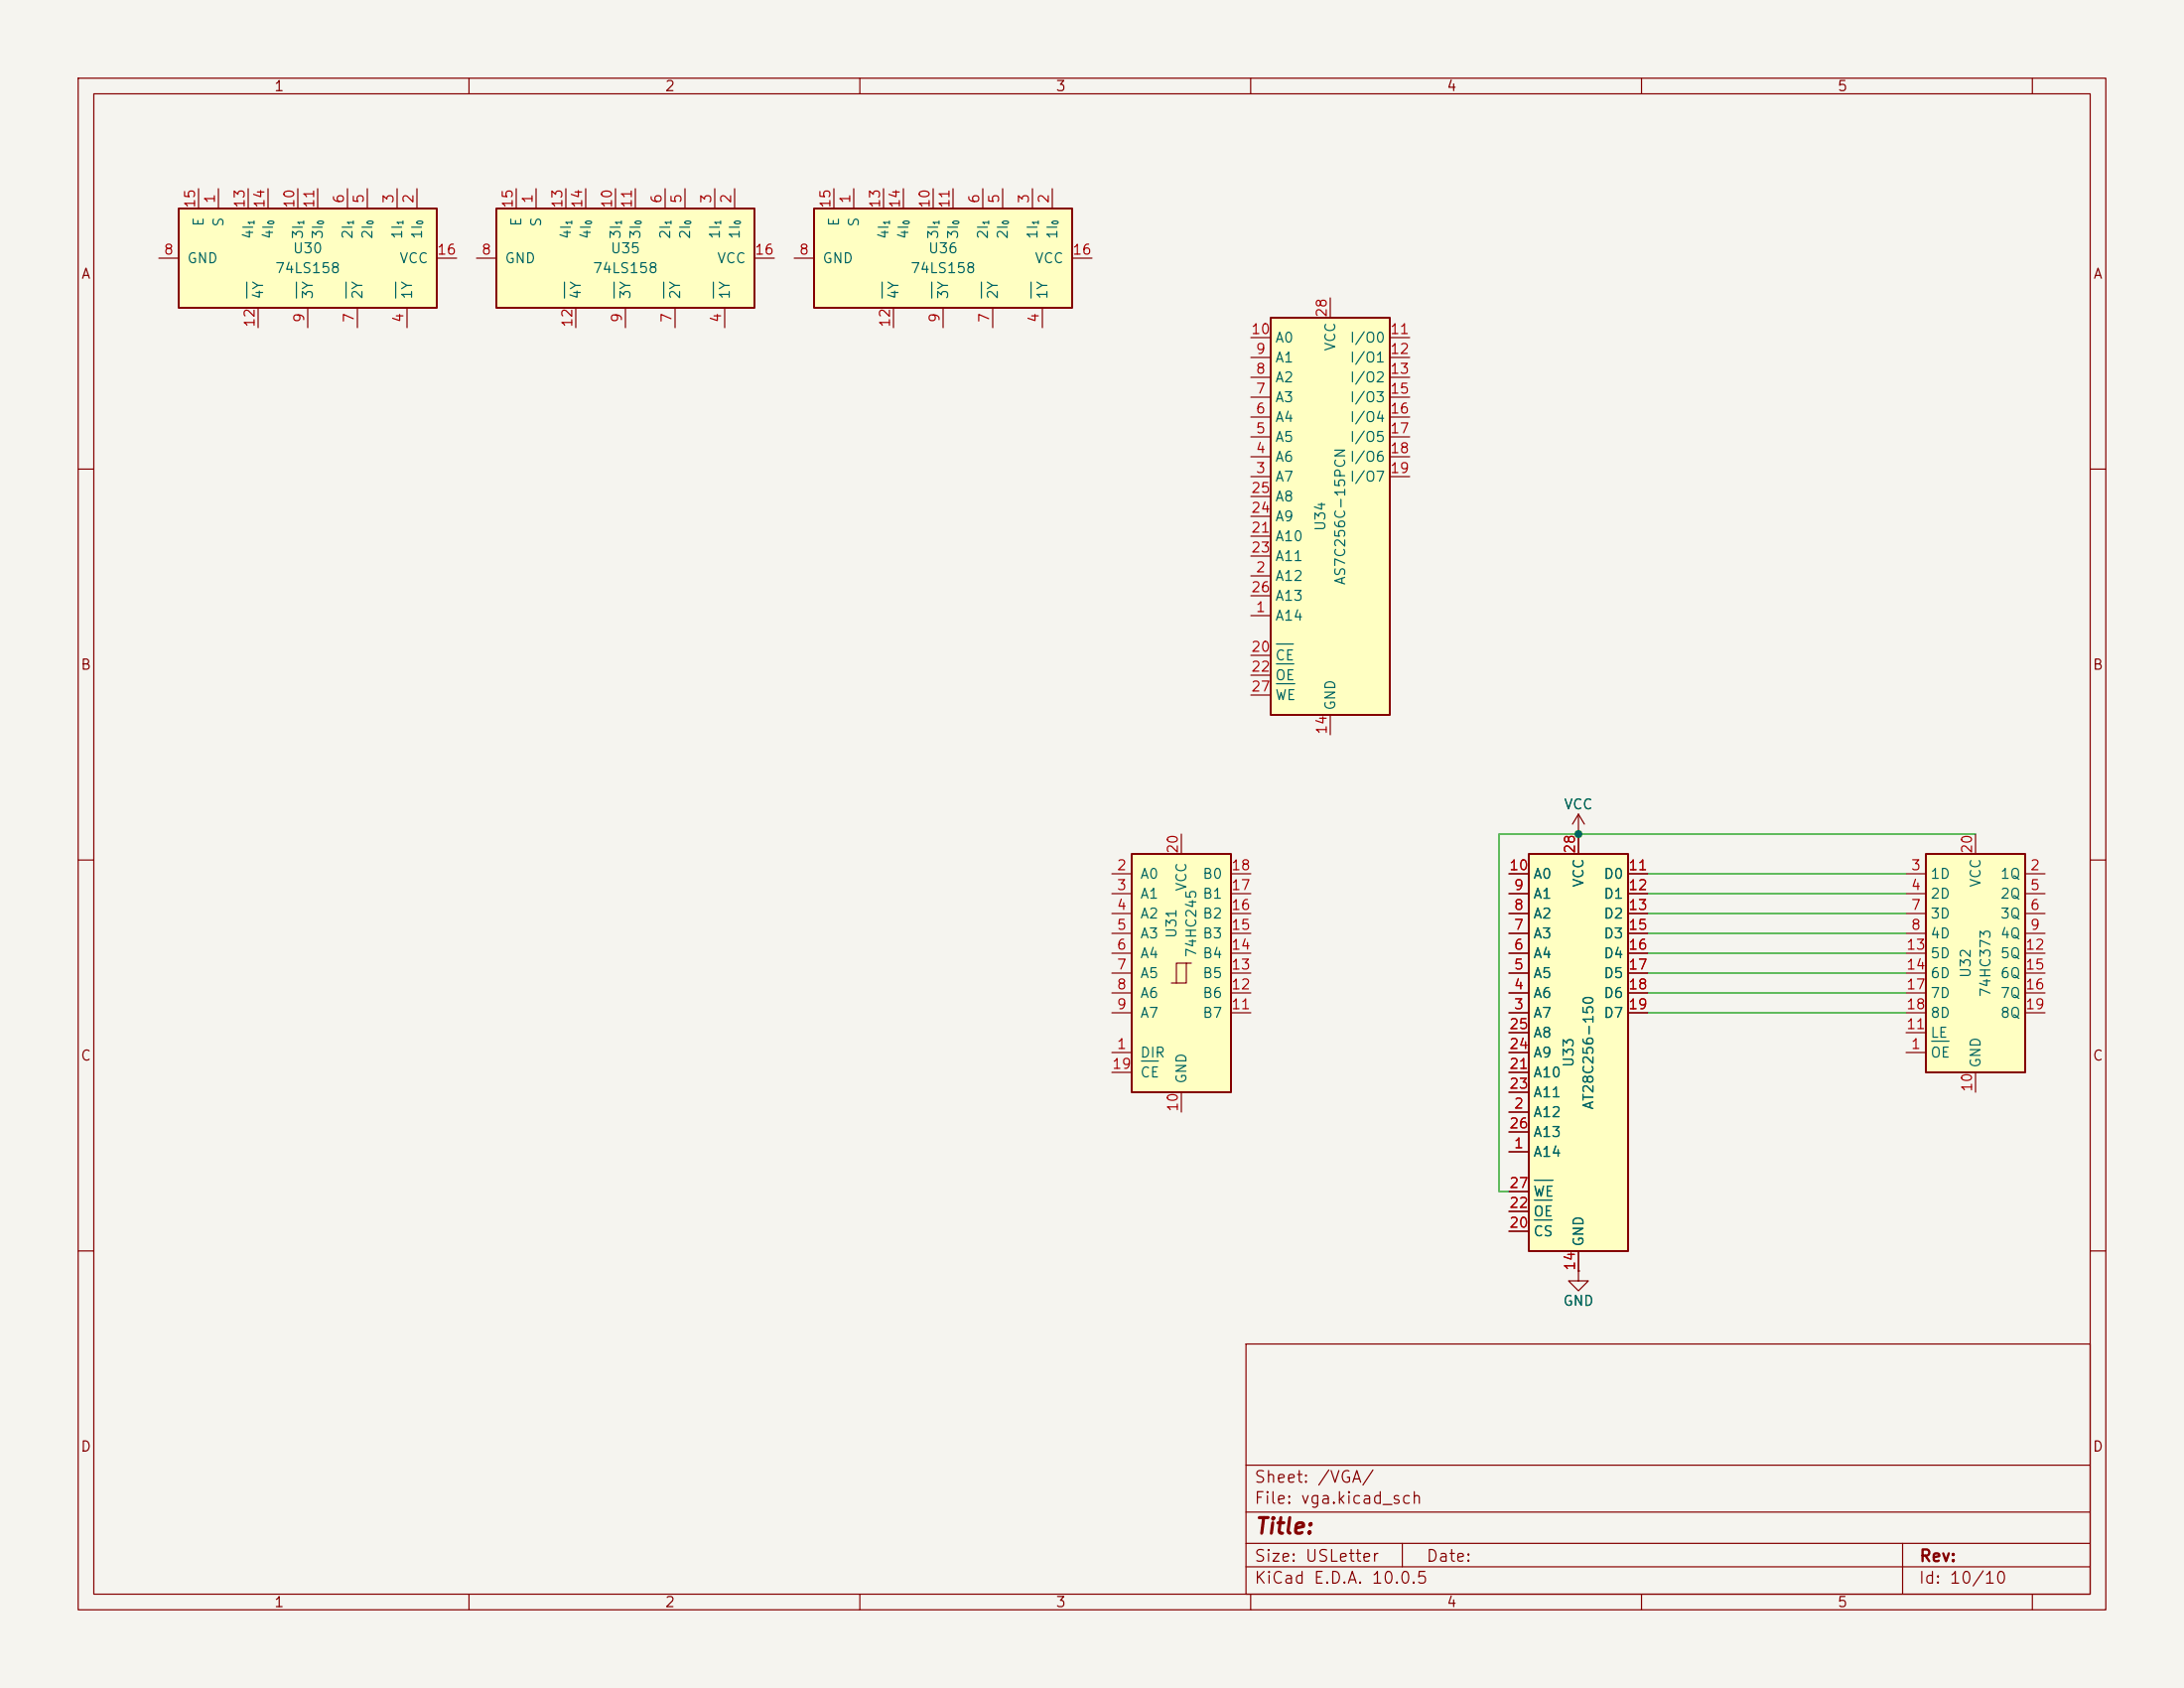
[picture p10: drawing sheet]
<svg xmlns="http://www.w3.org/2000/svg" width="279mm" height="216mm" viewBox="0 0 279 216" stroke-linecap="round" stroke-linejoin="round" font-family="sans-serif">
<path d="M0 0h279.4v215.9h-279.4z" fill="#f5f4ef" stroke="#f5f4ef" stroke-width=".13"/>
<g fill="none" stroke="#840000" stroke-width=".15">
<path d="M10 10h259.4v195.9h-259.4zM12 12h255.4v191.9h-255.4zM60 10v2M110 10v2M160 10v2M210 10v2M260 10v2M10 60h2M267.4 60h2M10 110h2M267.4 110h2M10 160h2"/>
<path d="M159.4 171.9h108v32h-108zM267.4 160h2M159.4 197.4h108M159.4 193.4h108M159.4 187.4h108M179.4 197.4v3M243.4 197.4v6.5M60 203.9v2M110 203.9v2M159.4 200.4h108M160 203.9v2M210 203.9v2"/>
<path d="M260 203.9v2"/>
</g>
<path d="M104.1 26.7h33.1v12.7h-33.1z" fill="#ffffc2"/>
<path d="M104.1 26.7h33.1v12.7h-33.1z" fill="none" stroke="#840000" stroke-width=".25"/>
<g fill="none" stroke="#840000" stroke-width=".15">
<path d="M101.6 33h2.5M106.7 24.1v2.6M109.2 24.1v2.6M113 24.1v2.6M114.3 39.4v2.5M115.6 24.1v2.6M119.4 24.1v2.6M120.6 39.4v2.5M121.9 24.1v2.6M125.7 24.1v2.6M127 39.4v2.5M128.3 24.1v2.6"/>
<path d="M132.1 24.1v2.6M133.3 39.4v2.5M134.6 24.1v2.6M137.2 33h2.5"/>
</g>
<path d="M112.9 36.1v2M119.2 36.1v2M125.6 36.1v2M131.9 36.1v2" fill="none" stroke="#006464" stroke-width=".15"/>
<path d="M63.5 26.7h33v12.7h-33z" fill="#ffffc2"/>
<path d="M63.5 26.7h33v12.7h-33z" fill="none" stroke="#840000" stroke-width=".25"/>
<g fill="none" stroke="#840000" stroke-width=".15">
<path d="M61 33h2.5M66 24.1v2.6M68.6 24.1v2.6M72.4 24.1v2.6M73.7 39.4v2.5M74.9 24.1v2.6M78.7 24.1v2.6M80 39.4v2.5M81.3 24.1v2.6M85.1 24.1v2.6M86.4 39.4v2.5M87.6 24.1v2.6"/>
<path d="M91.4 24.1v2.6M92.7 39.4v2.5M94 24.1v2.6M96.5 33h2.6"/>
</g>
<path d="M72.2 36.1v2M78.6 36.1v2M84.9 36.1v2M91.3 36.1v2" fill="none" stroke="#006464" stroke-width=".15"/>
<path d="M195.6 109.2h12.7v50.8h-12.7z" fill="#ffffc2"/>
<path d="M195.6 109.2h12.7v50.8h-12.7z" fill="none" stroke="#840000" stroke-width=".25"/>
<g fill="none" stroke="#840000" stroke-width=".15">
<path d="M193 119.4h2.6M193 116.8h2.6M193 114.3h2.6M193 111.8h2.6M201.9 106.7v2.5M208.3 119.4h2.5M208.3 116.8h2.5M208.3 114.3h2.5M208.3 111.8h2.5M193 129.5h2.6M193 127h2.6M193 124.5h2.6"/>
<path d="M193 121.9h2.6M193 137.2h2.6M193 139.7h2.6M193 134.6h2.6M193 132.1h2.6M208.3 129.5h2.5M208.3 127h2.5M208.3 124.5h2.5M208.3 121.9h2.5M193 147.3h2.6M193 142.2h2.6M193 157.5h2.6"/>
<path d="M193 154.9h2.6M193 144.8h2.6M193 152.4h2.6M201.9 162.6v1.2h1.3l-1.3 1.3-1.2-1.3h1.2M201.9 162.6h.1M201.9 160v2.6"/>
</g>
<path d="M196.3 156h2.2M196.3 153.5h2.2M196.3 151h2.4" fill="none" stroke="#006464" stroke-width=".15"/>
<path d="M144.8 109.2h12.7v30.5h-12.7z" fill="#ffffc2"/>
<g fill="none" stroke="#840000" stroke-width=".15">
<path d="M142.2 111.8h2.6M142.2 114.3h2.6M142.2 116.8h2.6M142.2 119.4h2.6M151.1 106.7v2.5M157.5 111.8h2.5M157.5 114.3h2.5M157.5 116.8h2.5M157.5 119.4h2.5M201.9 106.7h.1M201.9 104.1l-.7 1.3M201.9 104.1l.8 1.3"/>
<path d="M201.9 104.1v2.6M142.2 134.6h2.6M142.2 121.9h2.6M142.2 124.5h2.6M142.2 127h2.6M142.2 129.5h2.6M142.2 137.2h2.6M151.1 139.7v2.5M151.8 123.2h-1.3v2.5M152.4 123.2h-.6v2.5h-1.9M157.5 121.9h2.5M157.5 124.5h2.5"/>
<path d="M157.5 127h2.5M157.5 129.5h2.5"/>
</g>
<path d="M144.8 109.2h12.7v30.5h-12.7z" fill="none" stroke="#840000" stroke-width=".25"/>
<path d="M146 135.7h2.2" fill="none" stroke="#006464" stroke-width=".15"/>
<path d="M22.9 26.7h33v12.7h-33z" fill="#ffffc2"/>
<path d="M22.9 26.7h33v12.7h-33z" fill="none" stroke="#840000" stroke-width=".25"/>
<g fill="none" stroke="#840000" stroke-width=".15">
<path d="M20.3 33h2.6M25.4 24.1v2.6M27.9 24.1v2.6M31.7 24.1v2.6M33 39.4v2.5M34.3 24.1v2.6M38.1 24.1v2.6M39.4 39.4v2.5M40.6 24.1v2.6M44.4 24.1v2.6M45.7 39.4v2.5M47 24.1v2.6"/>
<path d="M50.8 24.1v2.6M52.1 39.4v2.5M53.3 24.1v2.6M55.9 33h2.5"/>
</g>
<path d="M31.6 36.1v2M37.9 36.1v2M44.3 36.1v2M50.6 36.1v2" fill="none" stroke="#006464" stroke-width=".15"/>
<path d="M162.6 40.6h15.2v50.8h-15.2z" fill="#ffffc2"/>
<path d="M162.6 40.6h15.2v50.8h-15.2z" fill="none" stroke="#840000" stroke-width=".25"/>
<g fill="none" stroke="#840000" stroke-width=".15">
<path d="M170.2 38.1v2.5M160 58.4h2.6M160 55.9h2.6M160 53.3h2.6M160 50.8h2.6M160 48.3h2.6M160 45.7h2.6M160 43.2h2.6M177.8 58.4h2.5M177.8 55.9h2.5M177.8 53.3h2.5M177.8 50.8h2.5"/>
<path d="M177.8 48.3h2.5M177.8 45.7h2.5M177.8 43.2h2.5M160 78.7h2.6M160 73.7h2.6M160 61h2.6M160 68.6h2.6M160 71.1h2.6M160 66h2.6M160 63.5h2.6M160 76.2h2.6M177.8 61h2.5"/>
<path d="M160 83.8h2.6M160 86.4h2.6M160 88.9h2.6M170.2 91.4v2.6"/>
</g>
<path d="M163.3 82.4h2.2M163.3 84.9h2.2M163.3 87.5h2.3" fill="none" stroke="#006464" stroke-width=".15"/>
<path d="M246.4 109.2h12.7v28h-12.7z" fill="#ffffc2"/>
<path d="M246.4 109.2h12.7v28h-12.7z" fill="none" stroke="#840000" stroke-width=".25"/>
<g fill="none" stroke="#840000" stroke-width=".15">
<path d="M193 111.8h2.6M193 114.3h2.6M193 116.8h2.6M193 119.4h2.6M201.9 106.7h.1M201.9 106.7v2.5M208.3 111.8h2.5M208.3 114.3h2.5M208.3 116.8h2.5M208.3 119.4h2.5M243.8 111.8h2.6M243.8 114.3h2.6"/>
<path d="M243.8 116.8h2.6M243.8 119.4h2.6M252.7 106.7v2.5M259.1 111.8h2.5M259.1 114.3h2.5M259.1 116.8h2.5M259.1 119.4h2.5M193 134.6h2.6M193 132.1h2.6M193 121.9h2.6M193 124.5h2.6M193 127h2.6"/>
<path d="M193 129.5h2.6M193 137.2h2.6M193 139.7h2.6M208.3 121.9h2.5M208.3 124.5h2.5M208.3 127h2.5M208.3 129.5h2.5M243.8 134.6h2.6M243.8 132.1h2.6M243.8 121.9h2.6M243.8 124.5h2.6M243.8 127h2.6"/>
<path d="M243.8 129.5h2.6M252.7 137.2v2.5M259.1 121.9h2.5M259.1 124.5h2.5M259.1 127h2.5M259.1 129.5h2.5M193 147.3h2.6M193 142.2h2.6M193 157.5h2.6M193 154.9h2.6M193 144.8h2.6M193 152.4h2.6"/>
<path d="M201.9 162.6h.1M201.9 160v2.6"/>
</g>
<path d="M247.1 133.2h2.2M196.3 156h2.2M196.3 153.5h2.2M196.3 151h2.4" fill="none" stroke="#006464" stroke-width=".15"/>
<path d="M210.8 114.3h33M210.8 111.8h33M210.8 119.4h33M210.8 116.8h33M252.7 106.7h-60.9v45.7h1.2M210.8 121.9h33M210.8 129.5h33M210.8 127h33M210.8 124.5h33" fill="none" stroke="#009600" stroke-width=".15"/>
<circle cx="201.9" cy="106.7" r=".46" fill="#009600" stroke="#009600" stroke-width=".13"/>
<text font-size="2" fill="#840000" x="160.4" y="196.7">Title:</text>
<g font-size="1.5" fill="#840000">
<text x="160.4" y="190">Sheet: /VGA/</text>
<text x="160.4" y="192.7">File: vga.kicad_sch</text>
<text x="160.4" y="202.9">KiCad E.D.A. 10.0.5</text>
<text x="160.4" y="200.1">Size: USLetter</text>
<text x="182.4" y="200.1">Date:</text>
<text x="245.4" y="202.9">Id: 10/10</text>
<text x="245.4" y="200.1">Rev:</text>
</g>
<g font-size="1.3" fill="#840000">
<text x="35" y="12">1</text>
<text x="85" y="12">2</text>
<text x="135" y="12">3</text>
<text x="185" y="12">4</text>
<text x="235" y="12">5</text>
<text x="10.3" y="36">A</text>
<text x="267.7" y="36">A</text>
<text x="10.2" y="86">B</text>
<text x="267.6" y="86">B</text>
<text x="10.2" y="136">C</text>
<text x="267.6" y="136">C</text>
<text x="10.2" y="186">D</text>
<text x="267.6" y="186">D</text>
<text x="35" y="205.9">1</text>
<text x="85" y="205.9">2</text>
<text x="135" y="205.9">3</text>
<text x="185" y="205.9">4</text>
<text x="235" y="205.9">5</text>
</g>
<g font-size="1.3" fill="#a90000">
<text x="25.3" y="26.7" transform="rotate(-90 25.3 26.7)">15</text>
<text x="27.8" y="26.1" transform="rotate(-90 27.8 26.1)">1</text>
<text x="31.6" y="26.7" transform="rotate(-90 31.6 26.7)">13</text>
<text x="34.2" y="26.7" transform="rotate(-90 34.2 26.7)">14</text>
<text x="38" y="26.7" transform="rotate(-90 38 26.7)">10</text>
<text x="40.5" y="26.7" transform="rotate(-90 40.5 26.7)">11</text>
<text x="44.3" y="26.1" transform="rotate(-90 44.3 26.1)">6</text>
<text x="46.9" y="26.1" transform="rotate(-90 46.9 26.1)">5</text>
<text x="50.7" y="26.1" transform="rotate(-90 50.7 26.1)">3</text>
<text x="53.2" y="26.1" transform="rotate(-90 53.2 26.1)">2</text>
<text x="65.9" y="26.7" transform="rotate(-90 65.9 26.7)">15</text>
<text x="68.4" y="26.1" transform="rotate(-90 68.4 26.1)">1</text>
<text x="72.3" y="26.7" transform="rotate(-90 72.3 26.7)">13</text>
<text x="74.8" y="26.7" transform="rotate(-90 74.8 26.7)">14</text>
<text x="78.6" y="26.7" transform="rotate(-90 78.6 26.7)">10</text>
<text x="81.1" y="26.7" transform="rotate(-90 81.1 26.7)">11</text>
<text x="85" y="26.1" transform="rotate(-90 85 26.1)">6</text>
<text x="87.5" y="26.1" transform="rotate(-90 87.5 26.1)">5</text>
<text x="91.3" y="26.1" transform="rotate(-90 91.3 26.1)">3</text>
<text x="93.8" y="26.1" transform="rotate(-90 93.8 26.1)">2</text>
<text x="106.5" y="26.7" transform="rotate(-90 106.5 26.7)">15</text>
<text x="109.1" y="26.1" transform="rotate(-90 109.1 26.1)">1</text>
<text x="112.9" y="26.7" transform="rotate(-90 112.9 26.7)">13</text>
<text x="115.4" y="26.7" transform="rotate(-90 115.4 26.7)">14</text>
<text x="119.2" y="26.7" transform="rotate(-90 119.2 26.7)">10</text>
<text x="121.8" y="26.7" transform="rotate(-90 121.8 26.7)">11</text>
<text x="125.6" y="26.1" transform="rotate(-90 125.6 26.1)">6</text>
<text x="128.1" y="26.1" transform="rotate(-90 128.1 26.1)">5</text>
<text x="131.9" y="26.1" transform="rotate(-90 131.9 26.1)">3</text>
<text x="134.5" y="26.1" transform="rotate(-90 134.5 26.1)">2</text>
<text x="20.9" y="32.9">8</text>
<text x="55.8" y="32.9">16</text>
<text x="61.5" y="32.9">8</text>
<text x="96.5" y="32.9">16</text>
<text x="102.1" y="32.9">8</text>
<text x="137.1" y="32.9">16</text>
<text x="32.9" y="42" transform="rotate(-90 32.9 42)">12</text>
<text x="39.2" y="41.4" transform="rotate(-90 39.2 41.4)">9</text>
<text x="45.6" y="41.4" transform="rotate(-90 45.6 41.4)">7</text>
<text x="51.9" y="41.4" transform="rotate(-90 51.9 41.4)">4</text>
<text x="73.5" y="42" transform="rotate(-90 73.5 42)">12</text>
<text x="79.9" y="41.4" transform="rotate(-90 79.9 41.4)">9</text>
<text x="86.2" y="41.4" transform="rotate(-90 86.2 41.4)">7</text>
<text x="92.6" y="41.4" transform="rotate(-90 92.6 41.4)">4</text>
<text x="114.2" y="42" transform="rotate(-90 114.2 42)">12</text>
<text x="120.5" y="41.4" transform="rotate(-90 120.5 41.4)">9</text>
<text x="126.9" y="41.4" transform="rotate(-90 126.9 41.4)">7</text>
<text x="133.2" y="41.4" transform="rotate(-90 133.2 41.4)">4</text>
<text x="170" y="40.7" transform="rotate(-90 170 40.7)">28</text>
<text x="160" y="43">10</text>
<text x="160.6" y="45.6">9</text>
<text x="177.7" y="43">11</text>
<text x="177.7" y="45.6">12</text>
<text x="160.6" y="53.2">6</text>
<text x="160.6" y="50.7">7</text>
<text x="160.6" y="48.1">8</text>
<text x="177.7" y="48.1">13</text>
<text x="177.7" y="50.7">15</text>
<text x="177.7" y="53.2">16</text>
<text x="160.6" y="58.3">4</text>
<text x="160.6" y="55.7">5</text>
<text x="177.7" y="55.7">17</text>
<text x="177.7" y="58.3">18</text>
<text x="160" y="65.9">24</text>
<text x="160" y="63.4">25</text>
<text x="160.6" y="60.8">3</text>
<text x="177.7" y="60.8">19</text>
<text x="160" y="68.4">21</text>
<text x="160" y="71">23</text>
<text x="160" y="76.1">26</text>
<text x="160.6" y="73.5">2</text>
<text x="160" y="83.7">20</text>
<text x="160.6" y="78.6">1</text>
<text x="160" y="86.2">22</text>
<text x="160" y="88.8">27</text>
<text x="170" y="94" transform="rotate(-90 170 94)">14</text>
<text x="142.8" y="111.6">2</text>
<text x="151" y="109.3" transform="rotate(-90 151 109.3)">20</text>
<text x="157.4" y="111.6">18</text>
<text x="193" y="111.6">10</text>
<text x="201.8" y="109.3" transform="rotate(-90 201.8 109.3)">28</text>
<text x="208.2" y="111.6">11</text>
<text x="244.4" y="111.6">3</text>
<text x="252.6" y="109.3" transform="rotate(-90 252.6 109.3)">20</text>
<text x="259.6" y="111.6">2</text>
<text x="142.8" y="114.2">3</text>
<text x="142.8" y="116.7">4</text>
<text x="142.8" y="119.2">5</text>
<text x="157.4" y="119.2">15</text>
<text x="157.4" y="116.7">16</text>
<text x="157.4" y="114.2">17</text>
<text x="193.6" y="119.2">7</text>
<text x="193.6" y="116.7">8</text>
<text x="193.6" y="114.2">9</text>
<text x="208.2" y="114.2">12</text>
<text x="208.2" y="116.7">13</text>
<text x="208.2" y="119.2">15</text>
<text x="244.4" y="114.2">4</text>
<text x="244.4" y="116.7">7</text>
<text x="244.4" y="119.2">8</text>
<text x="259.6" y="114.2">5</text>
<text x="259.6" y="116.7">6</text>
<text x="259.6" y="119.2">9</text>
<text x="142.8" y="121.8">6</text>
<text x="142.8" y="124.3">7</text>
<text x="157.4" y="124.3">13</text>
<text x="157.4" y="121.8">14</text>
<text x="193.6" y="124.3">5</text>
<text x="193.6" y="121.8">6</text>
<text x="208.2" y="121.8">16</text>
<text x="208.2" y="124.3">17</text>
<text x="243.8" y="121.8">13</text>
<text x="243.8" y="124.3">14</text>
<text x="259" y="121.8">12</text>
<text x="259" y="124.3">15</text>
<text x="142.8" y="126.9">8</text>
<text x="142.8" y="129.4">9</text>
<text x="157.4" y="129.4">11</text>
<text x="157.4" y="126.9">12</text>
<text x="193" y="131.9">25</text>
<text x="193.6" y="129.4">3</text>
<text x="193.6" y="126.9">4</text>
<text x="208.2" y="126.9">18</text>
<text x="208.2" y="129.4">19</text>
<text x="243.8" y="131.9">11</text>
<text x="243.8" y="126.9">17</text>
<text x="243.8" y="129.4">18</text>
<text x="259" y="126.9">16</text>
<text x="259" y="129.4">19</text>
<text x="142.2" y="137">19</text>
<text x="142.8" y="134.5">1</text>
<text x="193" y="137">21</text>
<text x="193" y="134.5">24</text>
<text x="244.4" y="134.5">1</text>
<text x="151" y="142.3" transform="rotate(-90 151 142.3)">10</text>
<text x="193" y="139.6">23</text>
<text x="193.6" y="142.1">2</text>
<text x="252.6" y="139.8" transform="rotate(-90 252.6 139.8)">10</text>
<text x="193" y="144.6">26</text>
<text x="193.6" y="147.2">1</text>
<text x="193" y="154.8">22</text>
<text x="193" y="152.3">27</text>
<text x="193" y="157.3">20</text>
<text x="201.8" y="162.6" transform="rotate(-90 201.8 162.6)">14</text>
</g>
<g font-size="1.3" fill="#006464">
<text x="26.4" y="29.1" transform="rotate(-90 26.4 29.1)">E</text>
<text x="28.9" y="29.1" transform="rotate(-90 28.9 29.1)">S</text>
<text x="67" y="29.1" transform="rotate(-90 67 29.1)">E</text>
<text x="69.5" y="29.1" transform="rotate(-90 69.5 29.1)">S</text>
<text x="107.6" y="29.1" transform="rotate(-90 107.6 29.1)">E</text>
<text x="110.2" y="29.1" transform="rotate(-90 110.2 29.1)">S</text>
<text x="23.8" y="34">GND</text>
<text x="32.7" y="30.7" transform="rotate(-90 32.7 30.7)">4I</text>
<text x="35.1" y="35.3">74LS158</text>
<text x="35.3" y="30.7" transform="rotate(-90 35.3 30.7)">4I</text>
<text x="37.4" y="32.7">U30</text>
<text x="39.1" y="30.7" transform="rotate(-90 39.1 30.7)">3I</text>
<text x="41.6" y="30.7" transform="rotate(-90 41.6 30.7)">3I</text>
<text x="45.4" y="30.7" transform="rotate(-90 45.4 30.7)">2I</text>
<text x="48" y="30.7" transform="rotate(-90 48 30.7)">2I</text>
<text x="51" y="34">VCC</text>
<text x="51.8" y="30.7" transform="rotate(-90 51.8 30.7)">1I</text>
<text x="54.3" y="30.7" transform="rotate(-90 54.3 30.7)">1I</text>
<text x="64.5" y="34">GND</text>
<text x="73.4" y="30.7" transform="rotate(-90 73.4 30.7)">4I</text>
<text x="75.7" y="35.3">74LS158</text>
<text x="75.9" y="30.7" transform="rotate(-90 75.9 30.7)">4I</text>
<text x="78" y="32.7">U35</text>
<text x="79.7" y="30.7" transform="rotate(-90 79.7 30.7)">3I</text>
<text x="82.2" y="30.7" transform="rotate(-90 82.2 30.7)">3I</text>
<text x="86.1" y="30.7" transform="rotate(-90 86.1 30.7)">2I</text>
<text x="88.6" y="30.7" transform="rotate(-90 88.6 30.7)">2I</text>
<text x="91.6" y="34">VCC</text>
<text x="92.4" y="30.7" transform="rotate(-90 92.4 30.7)">1I</text>
<text x="94.9" y="30.7" transform="rotate(-90 94.9 30.7)">1I</text>
<text x="105.1" y="34">GND</text>
<text x="114" y="30.7" transform="rotate(-90 114 30.7)">4I</text>
<text x="116.4" y="35.3">74LS158</text>
<text x="116.5" y="30.7" transform="rotate(-90 116.5 30.7)">4I</text>
<text x="118.6" y="32.7">U36</text>
<text x="120.3" y="30.7" transform="rotate(-90 120.3 30.7)">3I</text>
<text x="122.9" y="30.7" transform="rotate(-90 122.9 30.7)">3I</text>
<text x="126.7" y="30.7" transform="rotate(-90 126.7 30.7)">2I</text>
<text x="129.2" y="30.7" transform="rotate(-90 129.2 30.7)">2I</text>
<text x="132.3" y="34">VCC</text>
<text x="133" y="30.7" transform="rotate(-90 133 30.7)">1I</text>
<text x="135.6" y="30.7" transform="rotate(-90 135.6 30.7)">1I</text>
<text x="34" y="38.4" transform="rotate(-90 34 38.4)">4Y</text>
<text x="40.3" y="38.4" transform="rotate(-90 40.3 38.4)">3Y</text>
<text x="46.7" y="38.4" transform="rotate(-90 46.7 38.4)">2Y</text>
<text x="53" y="38.4" transform="rotate(-90 53 38.4)">1Y</text>
<text x="74.6" y="38.4" transform="rotate(-90 74.6 38.4)">4Y</text>
<text x="81" y="38.4" transform="rotate(-90 81 38.4)">3Y</text>
<text x="87.3" y="38.4" transform="rotate(-90 87.3 38.4)">2Y</text>
<text x="93.7" y="38.4" transform="rotate(-90 93.7 38.4)">1Y</text>
<text x="115.3" y="38.4" transform="rotate(-90 115.3 38.4)">4Y</text>
<text x="121.6" y="38.4" transform="rotate(-90 121.6 38.4)">3Y</text>
<text x="128" y="38.4" transform="rotate(-90 128 38.4)">2Y</text>
<text x="134.3" y="38.4" transform="rotate(-90 134.3 38.4)">1Y</text>
<text x="163" y="46.7">A1</text>
<text x="163" y="44.1">A0</text>
<text x="171.1" y="45" transform="rotate(-90 171.1 45)">VCC</text>
<text x="172.6" y="44.1">I/O0</text>
<text x="172.6" y="46.7">I/O1</text>
<text x="163" y="51.8">A3</text>
<text x="163" y="49.2">A2</text>
<text x="172.6" y="49.2">I/O2</text>
<text x="172.6" y="51.8">I/O3</text>
<text x="163" y="59.4">A6</text>
<text x="163" y="56.8">A5</text>
<text x="163" y="54.3">A4</text>
<text x="172.6" y="54.3">I/O4</text>
<text x="172.6" y="56.8">I/O5</text>
<text x="172.6" y="59.4">I/O6</text>
<text x="163" y="61.9">A7</text>
<text x="163" y="64.5">A8</text>
<text x="172.6" y="61.9">I/O7</text>
<text x="163" y="69.5">A10</text>
<text x="163" y="67">A9</text>
<text x="169.9" y="68" transform="rotate(-90 169.9 68)">U34</text>
<text x="163" y="74.6">A12</text>
<text x="163" y="72.1">A11</text>
<text x="163" y="77.2">A13</text>
<text x="172.4" y="74.9" transform="rotate(-90 172.4 74.9)">AS7C256C-15PCN</text>
<text x="163" y="79.7">A14</text>
<text x="163" y="84.8">CE</text>
<text x="163" y="87.3">OE</text>
<text x="163" y="89.9">WE</text>
<text x="171.1" y="91" transform="rotate(-90 171.1 91)">GND</text>
<text x="200" y="103.8">VCC</text>
<text x="145.8" y="112.7">A0</text>
<text x="153.8" y="112.7">B0</text>
<text x="196.1" y="112.7">A0</text>
<text x="202.9" y="113.6" transform="rotate(-90 202.9 113.6)">VCC</text>
<text x="205.1" y="112.7">D0</text>
<text x="246.9" y="112.7">1D</text>
<text x="253.7" y="113.6" transform="rotate(-90 253.7 113.6)">VCC</text>
<text x="255.8" y="112.7">1Q</text>
<text x="145.8" y="115.3">A1</text>
<text x="145.8" y="117.8">A2</text>
<text x="152.1" y="114.1" transform="rotate(-90 152.1 114.1)">VCC</text>
<text x="153.8" y="117.8">B2</text>
<text x="153.8" y="115.3">B1</text>
<text x="196.1" y="117.8">A2</text>
<text x="196.1" y="115.3">A1</text>
<text x="205.1" y="115.3">D1</text>
<text x="205.1" y="117.8">D2</text>
<text x="246.9" y="115.3">2D</text>
<text x="246.9" y="117.8">3D</text>
<text x="255.8" y="115.3">2Q</text>
<text x="255.8" y="117.8">3Q</text>
<text x="145.8" y="120.3">A3</text>
<text x="145.8" y="122.9">A4</text>
<text x="145.8" y="125.4">A5</text>
<text x="150.8" y="120.1" transform="rotate(-90 150.8 120.1)">U31</text>
<text x="153.4" y="122.6" transform="rotate(-90 153.4 122.6)">74HC245</text>
<text x="153.8" y="125.4">B5</text>
<text x="153.8" y="122.9">B4</text>
<text x="153.8" y="120.3">B3</text>
<text x="196.1" y="125.4">A5</text>
<text x="196.1" y="122.9">A4</text>
<text x="196.1" y="120.3">A3</text>
<text x="205.1" y="120.3">D3</text>
<text x="205.1" y="122.9">D4</text>
<text x="205.1" y="125.4">D5</text>
<text x="246.9" y="120.3">4D</text>
<text x="246.9" y="122.9">5D</text>
<text x="246.9" y="125.4">6D</text>
<text x="252.4" y="125.2" transform="rotate(-90 252.4 125.2)">U32</text>
<text x="255.8" y="120.3">4Q</text>
<text x="255.8" y="122.9">5Q</text>
<text x="255.8" y="125.4">6Q</text>
<text x="145.8" y="128">A6</text>
<text x="145.8" y="130.5">A7</text>
<text x="153.8" y="130.5">B7</text>
<text x="153.8" y="128">B6</text>
<text x="196.1" y="130.5">A7</text>
<text x="196.1" y="128">A6</text>
<text x="205.1" y="128">D6</text>
<text x="205.1" y="130.5">D7</text>
<text x="246.9" y="128">7D</text>
<text x="246.9" y="130.5">8D</text>
<text x="255" y="127.6" transform="rotate(-90 255 127.6)">74HC373</text>
<text x="255.8" y="128">7Q</text>
<text x="255.8" y="130.5">8Q</text>
<text x="145.8" y="135.6">DIR</text>
<text x="196.1" y="135.6">A9</text>
<text x="196.1" y="133">A8</text>
<text x="201.6" y="136.6" transform="rotate(-90 201.6 136.6)">U33</text>
<text x="246.9" y="135.6">OE</text>
<text x="246.9" y="133">LE</text>
<text x="253.7" y="136.7" transform="rotate(-90 253.7 136.7)">GND</text>
<text x="145.8" y="138.1">CE</text>
<text x="152.1" y="138.7" transform="rotate(-90 152.1 138.7)">GND</text>
<text x="196.1" y="143.2">A12</text>
<text x="196.1" y="138.1">A10</text>
<text x="196.1" y="140.7">A11</text>
<text x="204.2" y="142" transform="rotate(-90 204.2 142)">AT28C256-150</text>
<text x="196.1" y="148.3">A14</text>
<text x="196.1" y="145.7">A13</text>
<text x="196.1" y="155.9">OE</text>
<text x="196.1" y="153.4">WE</text>
<text x="196.1" y="158.4">CS</text>
<text x="202.9" y="159.5" transform="rotate(-90 202.9 159.5)">GND</text>
<text x="199.9" y="167.3">GND</text>
</g>
<g font-size=".8" fill="#006464">
<text x="32.7" y="28.8" transform="rotate(-90 32.7 28.8)">1</text>
<text x="35.3" y="28.8" transform="rotate(-90 35.3 28.8)">0</text>
<text x="39.1" y="28.8" transform="rotate(-90 39.1 28.8)">1</text>
<text x="41.6" y="28.8" transform="rotate(-90 41.6 28.8)">0</text>
<text x="45.4" y="28.8" transform="rotate(-90 45.4 28.8)">1</text>
<text x="48" y="28.8" transform="rotate(-90 48 28.8)">0</text>
<text x="51.8" y="28.8" transform="rotate(-90 51.8 28.8)">1</text>
<text x="54.3" y="28.8" transform="rotate(-90 54.3 28.8)">0</text>
<text x="73.4" y="28.8" transform="rotate(-90 73.4 28.8)">1</text>
<text x="75.9" y="28.8" transform="rotate(-90 75.9 28.8)">0</text>
<text x="79.7" y="28.8" transform="rotate(-90 79.7 28.8)">1</text>
<text x="82.3" y="28.8" transform="rotate(-90 82.3 28.8)">0</text>
<text x="86.1" y="28.8" transform="rotate(-90 86.1 28.8)">1</text>
<text x="88.6" y="28.8" transform="rotate(-90 88.6 28.8)">0</text>
<text x="92.4" y="28.8" transform="rotate(-90 92.4 28.8)">1</text>
<text x="95" y="28.8" transform="rotate(-90 95 28.8)">0</text>
<text x="114" y="28.8" transform="rotate(-90 114 28.8)">1</text>
<text x="116.5" y="28.8" transform="rotate(-90 116.5 28.8)">0</text>
<text x="120.4" y="28.8" transform="rotate(-90 120.4 28.8)">1</text>
<text x="122.9" y="28.8" transform="rotate(-90 122.9 28.8)">0</text>
<text x="126.7" y="28.8" transform="rotate(-90 126.7 28.8)">1</text>
<text x="129.2" y="28.8" transform="rotate(-90 129.2 28.8)">0</text>
<text x="133.1" y="28.8" transform="rotate(-90 133.1 28.8)">1</text>
<text x="135.6" y="28.8" transform="rotate(-90 135.6 28.8)">0</text>
</g>
</svg>
